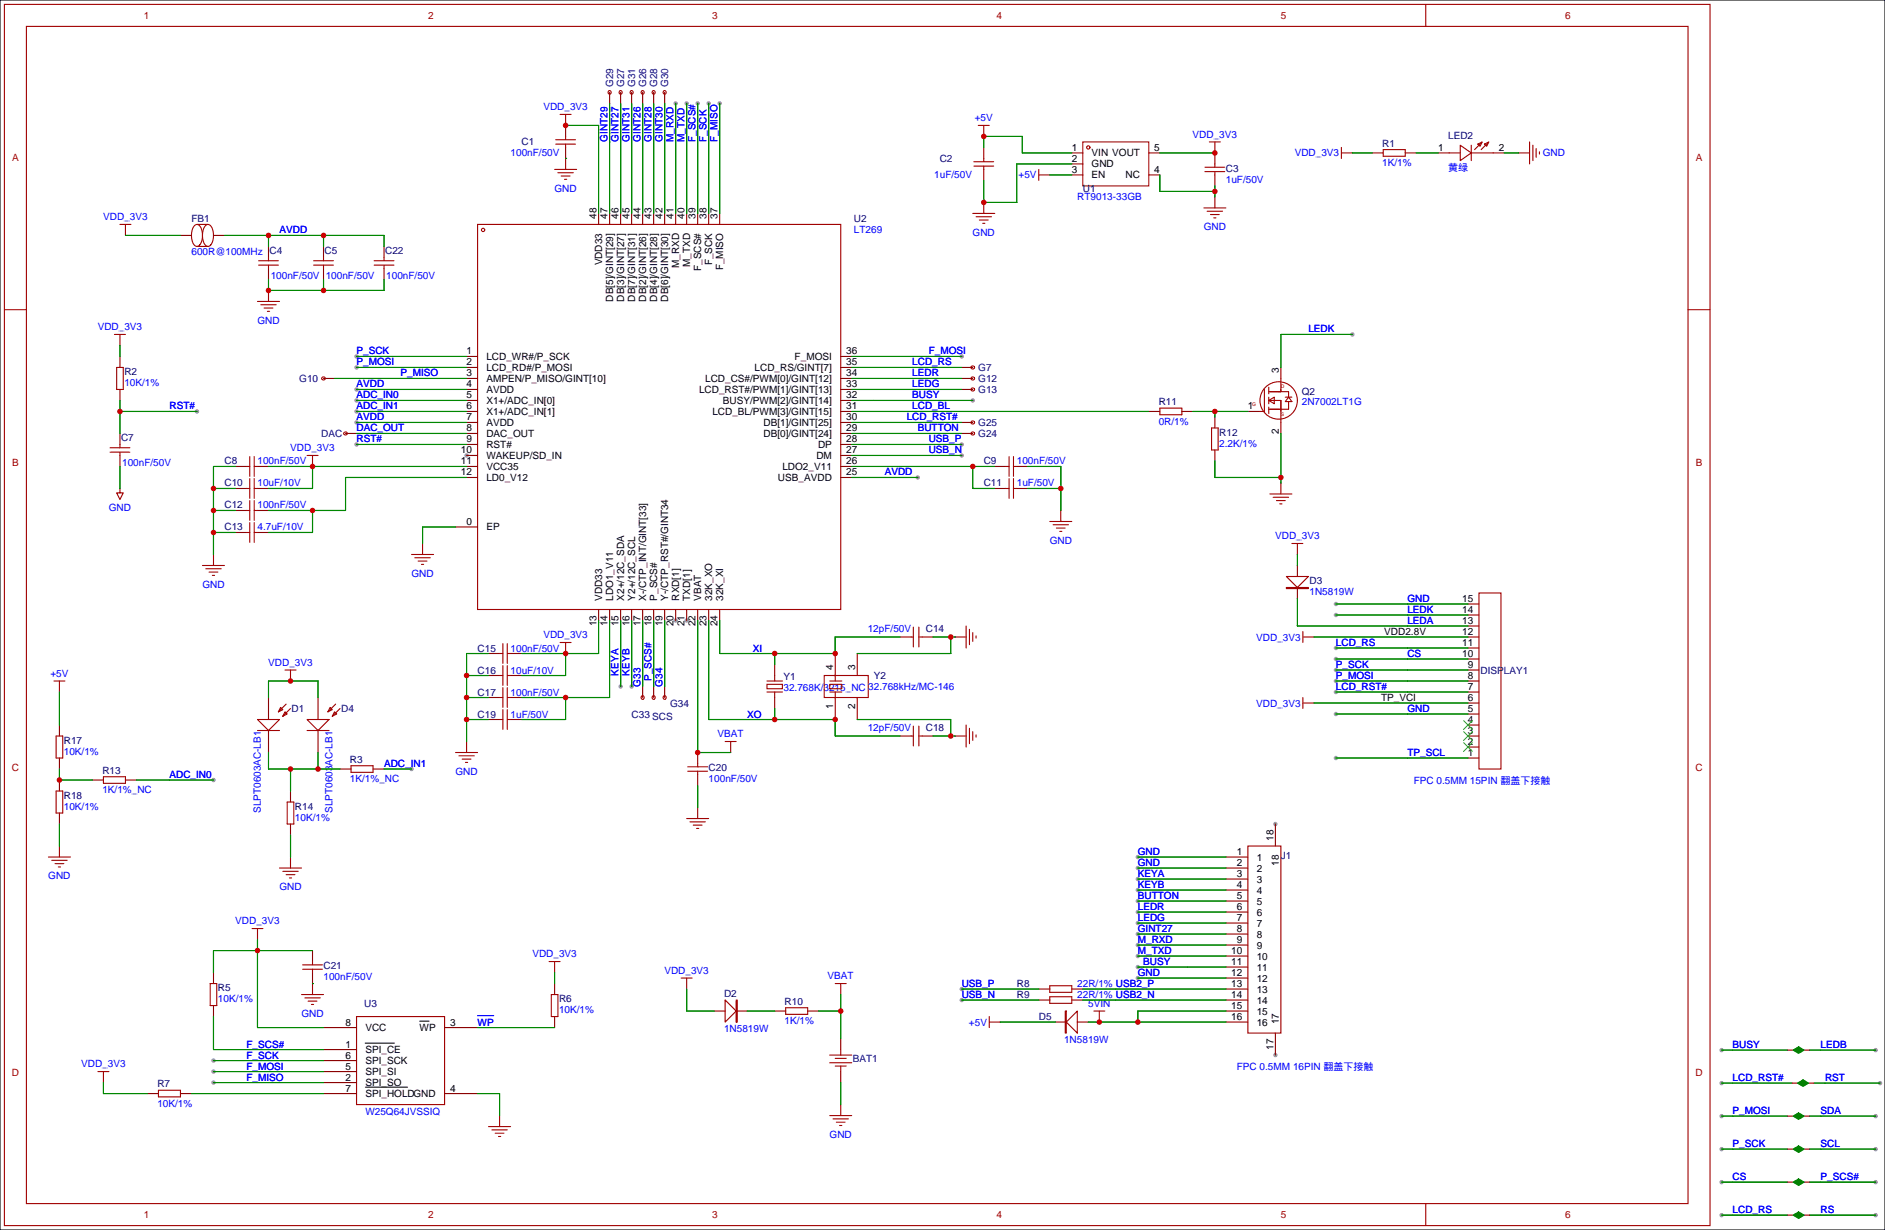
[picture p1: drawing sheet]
<svg xmlns="http://www.w3.org/2000/svg" width="435mm" height="284mm" viewBox="0 0 435 284" stroke-linecap="round" stroke-linejoin="round" font-family="sans-serif">
<path d="M0 0h435.1v284h-435.1z" fill="#fff" stroke="#000" stroke-width=".25"/>
<g fill="#999">
<circle cx="107.7" cy="105.2" r=".51"/>
<circle cx="156" cy="143.3" r=".51"/>
<circle cx="158.5" cy="143.3" r=".51"/>
<circle cx="294.4" cy="243.6" r=".51"/>
<circle cx="294.4" cy="190.2" r=".51"/>
<circle cx="82.3" cy="84.8" r=".51"/>
<circle cx="82.3" cy="82.3" r=".51"/>
<circle cx="222" cy="82.3" r=".51"/>
<circle cx="163.6" cy="23.9" r=".51"/>
<circle cx="166.1" cy="23.9" r=".51"/>
<circle cx="161" cy="23.9" r=".51"/>
<circle cx="222" cy="102.6" r=".51"/>
<circle cx="222" cy="105.2" r=".51"/>
<circle cx="156" cy="23.9" r=".51"/>
<circle cx="158.5" cy="23.9" r=".51"/>
<circle cx="82.3" cy="102.6" r=".51"/>
<circle cx="45.5" cy="95" r=".51"/>
<circle cx="82.3" cy="97.5" r=".51"/>
<circle cx="211.8" cy="110.2" r=".51"/>
<circle cx="49.3" cy="247.4" r=".51"/>
<circle cx="49.3" cy="244.9" r=".51"/>
<circle cx="49.3" cy="249.9" r=".51"/>
<circle cx="82.3" cy="89.9" r=".51"/>
<circle cx="308.4" cy="139.4" r=".51"/>
<circle cx="308.4" cy="142" r=".51"/>
<circle cx="308.4" cy="149.6" r=".51"/>
<circle cx="308.4" cy="152.1" r=".51"/>
<circle cx="308.4" cy="154.7" r=".51"/>
<circle cx="308.4" cy="157.2" r=".51"/>
<circle cx="308.4" cy="159.8" r=".51"/>
<circle cx="308.4" cy="164.8" r=".51"/>
<circle cx="143.3" cy="158.5" r=".51"/>
<circle cx="145.8" cy="158.5" r=".51"/>
<circle cx="308.4" cy="175" r=".51"/>
<circle cx="82.3" cy="92.5" r=".51"/>
<circle cx="82.3" cy="95" r=".51"/>
<circle cx="262.6" cy="205.5" r=".51"/>
<circle cx="262.6" cy="208" r=".51"/>
<circle cx="262.6" cy="215.6" r=".51"/>
<circle cx="262.6" cy="210.6" r=".51"/>
<circle cx="262.6" cy="200.4" r=".51"/>
<circle cx="262.6" cy="202.9" r=".51"/>
<circle cx="222" cy="228.3" r=".51"/>
<circle cx="222" cy="230.9" r=".51"/>
<circle cx="262.6" cy="225.8" r=".51"/>
<circle cx="262.6" cy="223.3" r=".51"/>
<circle cx="262.6" cy="220.7" r=".51"/>
<circle cx="262.6" cy="218.2" r=".51"/>
<circle cx="262.6" cy="197.9" r=".51"/>
<circle cx="49.3" cy="180.1" r=".51"/>
<circle cx="312.2" cy="77.2" r=".51"/>
<circle cx="224.5" cy="92.5" r=".51"/>
<circle cx="262.6" cy="213.1" r=".51"/>
<circle cx="95" cy="177.5" r=".51"/>
<circle cx="397.4" cy="280.5" r=".51"/>
<circle cx="432.9" cy="280.5" r=".51"/>
<circle cx="397.4" cy="272.9" r=".51"/>
<circle cx="432.9" cy="272.9" r=".51"/>
<circle cx="397.4" cy="265.3" r=".51"/>
<circle cx="432.9" cy="265.3" r=".51"/>
<circle cx="397.4" cy="257.7" r=".51"/>
<circle cx="432.9" cy="257.7" r=".51"/>
<circle cx="397.4" cy="250.1" r=".51"/>
<circle cx="434" cy="250.1" r=".51"/>
<circle cx="397.4" cy="242.4" r=".51"/>
<circle cx="432.9" cy="242.4" r=".51"/>
</g>
<g fill="none" stroke="#a10000" stroke-width=".25">
<path d="M1 1h393.7v282h-393.7zM6.1 6.1h383.5v271.8h-383.5zM329.1 1v5.1M128 39.1h5.1M128.3 32.3h4.5M128.3 33.3h4.5M128.8 39.9h3.5M129.3 26.4h2.5M130.6 26.4v2.6M130.6 31.5v.8M130.6 33.3v.7M130.6 36.6v2.5"/>
<path d="M140.6 20.9a.39 .39 0 0 1 .6 .3 .39 .39 0 0 1-.5 .5 .39 .39 0 0 1-.3-.5l.1-.2M143.2 20.9a.39 .39 0 0 1 .5 .3 .39 .39 0 0 1-.4 .5 .39 .39 0 0 1-.4-.5l.2-.2M145.7 20.9a.39 .39 0 0 1 .5 .3 .39 .39 0 0 1-.4 .5 .39 .39 0 0 1-.3-.5l.1-.2M148.2 20.9a.39 .39 0 0 1 .6 .3 .39 .39 0 0 1-.5 .5 .39 .39 0 0 1-.3-.5l.1-.2M150.8 20.9a.39 .39 0 0 1 .5 .3 .39 .39 0 0 1-.4 .5 .39 .39 0 0 1-.3-.5l.1-.2M153.3 20.9a.39 .39 0 0 1 .6 .3 .39 .39 0 0 1-.5 .5 .39 .39 0 0 1-.3-.5l.1-.2M224.8 38.4h4.6M224.8 37.3h4.6M225.8 29h2.5M227.1 29v2.5M227.1 36.6v.7M227.1 38.4v.7"/>
<path d="M239.8 39.1v2.6M249.9 32.8h15.3v10.1h-15.3zM278.1 38.6h4.6M278.1 39.6h4.6M279.1 32.8h2.6M280.4 32.8v2.5M280.4 37.8v.8M280.4 39.6v.8M309.6 35.3h2.6M309.6 34v2.6M319.3 34.5h5.1v1.6h-5.1zM334.5 35.3h2.6"/>
<path d="M337.1 33.5l2.5 1.8-2.5 1.8zM339.6 33.5v3.6M339.6 35.3h5.1M341.1 33.3l1-.5-.5 1zM341.9 33l-1.5 1.5M342.6 33.3l1.1-.5-.5 1zM343.4 33l-1.5 1.5M350.5 35.3h2.6M353.1 32.8v5M353.8 33.5v3.6M354.6 34.3v2M355.3 35.1v.5"/>
<path d="M27.7 51.8h2.5M29 51.8v2.6M44.9 52.1a.91 .91 0 0 1 .9-.2 .91 .91 0 0 1 .6 .8 3.6 3.6 0 0 1-.4 4l-.5 .2-.5-.2-.5-.6-.2-.9a4.2 4.2 0 0 1 .6-3.1zM45.5 51.8h2.5M45.5 56.9h2.5M47.4 52.1a.91 .91 0 0 1 1-.2 .91 .91 0 0 1 .6 .8 3.6 3.6 0 0 1-.5 4l-.5 .2-.5-.2-.4-.6-.3-.9a4.2 4.2 0 0 1 .6-3.1zM62 59.4v.8M74.7 59.4v.8M88.6 59.4v.8M110.2 51.8h83.9v88.9h-83.9zM129.5 40.6h2.1M130.3 41.4h.5"/>
<path d="M224.5 49.3h5.1M225.3 50h3.6M226.1 50.8h2M226.8 51.6h.5M227.1 46.7v2.6M239.8 40.4h2.5M277.9 48h5.1M278.6 48.8h3.6M279.4 49.5h2M280.2 50.3h.5M280.4 45.5v2.5M1 71.5h5.1"/>
<path d="M26.4 77.2h2.6M27.7 77.2v2.6M59.4 69.6h5.1M59.7 60.2h4.6M59.7 61.2h4.6M60.2 70.4h3.6M61 71.1h2M61.7 71.9h.5M62 61.2v.8M62 67.1v2.5M72.4 60.2h4.6M72.4 61.2h4.6"/>
<path d="M74.7 61.2v.8M86.4 60.2h4.5M86.4 61.2h4.5M88.6 61.2v.8M389.6 71.5h5.1M26.9 84.8h1.5v5.1h-1.5zM74.3 87.5a.39 .39 0 0 1 .3-.6 .39 .39 0 0 1 .4 .5 .39 .39 0 0 1-.5 .3l-.2-.1M224.9 97.3a.42 .42 0 0 0-.7 0 .42 .42 0 0 0 .2 .7 .42 .42 0 0 0 .6-.4l-.1-.2M224.9 89.7a.42 .42 0 0 0-.7 0 .42 .42 0 0 0 .2 .6 .42 .42 0 0 0 .6-.4l-.1-.1M224.9 84.6a.42 .42 0 0 0-.7 0 .42 .42 0 0 0 .2 .7 .42 .42 0 0 0 .6-.4l-.1-.2M224.9 99.9a.42 .42 0 0 0-.7-.1 .42 .42 0 0 0 .2 .7 .42 .42 0 0 0 .6-.4l-.1-.1M224.9 87.2a.42 .42 0 0 0-.7-.1 .42 .42 0 0 0 .2 .7 .42 .42 0 0 0 .6-.4l-.1-.1"/>
<path d="M267.7 94.2h5.1v1.6h-5.1zM279.7 98.8h1.5v5.1h-1.5zM291.8 89.9v5.1h-1.2M292.9 92.5l1.2-.8v1.5zM292.9 92.5h2.8v5M292.9 90.4h4.5v1.3M292.9 89.4v1.5M292.9 91.7v1.5M292.9 94v1.5M295.7 87.4v3M296.7 91.7h1.5M297.4 91.7l.8 1h-1.5z"/>
<path d="M297.4 92.7v1.8h-4.5M25.4 103.4h4.6M25.4 104.4h4.6M27.7 112.8v1h.7l-.7 1.5-.8-1.5h.8M27.7 102.6v.8M27.7 104.4v.8M56.9 112.8h.8M56.9 107.7h.8M56.9 117.9h.8M57.7 105.4v4.6M57.7 110.5v4.6M57.7 115.6v4.5"/>
<path d="M58.7 112.8h.7M58.7 105.4v4.6M58.7 110.5v4.6M58.7 115.6v4.5M58.7 107.7h.7M58.7 117.9h.7M70.9 105.2h2.5M72.1 105.2v2.5M79.3 100.2a.39 .39 0 0 1 .4-.6 .39 .39 0 0 1 .4 .5 .39 .39 0 0 1-.5 .3l-.2-.1M232.2 112.8h.7M232.2 107.7h.7M232.9 105.4v4.6"/>
<path d="M232.9 110.5v4.6M233.9 112.8h.8M233.9 107.7h.8M233.9 105.4v4.6M233.9 110.5v4.6M244.9 117.9v2.5M293.1 114h5.1M293.9 114.8h3.5M294.6 115.6h2.1M295.4 116.3h.5M295.7 111.5v2.5M46.7 130.6h5.1"/>
<path d="M47.5 131.3h3.6M48.3 132.1h2M49 132.8h.5M49.3 128v2.6M56.9 122.9h.8M57.7 120.7v4.5M58.7 120.7v4.5M58.7 122.9h.7M95 128h5.1M95.8 128.8h3.5M96.5 129.5h2.1M97.3 130.3h.5"/>
<path d="M97.5 125.5v2.5M242.3 120.4h5.1M243.1 121.2h3.5M243.8 121.9h2.1M244.6 122.7h.5M296.9 135.6h5.1v.3h-5.1zM296.9 133.1h5.1l-2.5 2.5zM298.2 125.5h2.5M299.5 125.5v2.5M341.4 136.9h5.1v40.6h-5.1zM12.4 157.2h2.6M13.7 157.2v2.6"/>
<path d="M65.8 154.7h2.5M67.1 154.7v2.5M115.3 156h.8M115.3 150.9h.8M116.1 148.6v4.6M116.1 153.7v4.5M116.1 158.8v4.5M117.1 156h.8M117.1 148.6v4.6M117.1 153.7v4.5M117.1 158.8v4.5M117.1 150.9h.8"/>
<path d="M129.3 148.3h2.5M130.6 148.3v2.6M177 158h3.6v1h-3.6zM177 157.2h3.6M177 159.8h3.6M178.8 156v1.2M178.8 159.8v1.2M190.2 156h10.2v5h-10.2zM191.5 158h2.8v1h-2.8zM191.5 157.2h2.8M191.5 159.8h2.8M192.8 156v1.2"/>
<path d="M192.8 159.8v1.2M210.3 147.1h.5M210.8 144.8v4.6M212.1 144.8v4.6M212.1 147.1h.8M220.5 147.1h2.5M223 144.5v5.1M223.8 145.3v3.5M224.5 146.1v2M225.3 146.8v.5M300.7 147.1h2.6M300.7 145.8v2.5"/>
<path d="M13 169.9h1.5v5.1h-1.5zM23.9 179.3h5.1v1.5h-5.1zM59.4 166.1h5.1l-2.5 2.6zM59.4 168.7h5.1M64.8 163.3l.5 .5-1 .5zM65.8 164.3l.5 .5-1 .6zM66 162.6l-1.7 1.7M67.1 163.6l-1.8 1.8M70.9 166.1h5l-2.5 2.6zM70.9 168.7h5M76.2 163.3l.5 .5-1 .5zM77.2 164.3l.5 .5-1 .6z"/>
<path d="M77.5 162.6l-1.8 1.7M78.5 163.6l-1.8 1.8M81 176.8h5.1v1.5h-5.1zM105.2 173.7h5M105.9 174.5h3.6M106.7 175.3h2M107.4 176h.5M107.7 171.2v2.5M115.3 166.1h.8M115.3 161h.8M116.1 163.8v4.6M117.1 163.8v4.6"/>
<path d="M117.1 166.1h.8M117.1 161h.8M148.5 161.4a.42 .42 0 0 0 .1-.7 .42 .42 0 0 0-.7 .2 .42 .42 0 0 0 .4 .6l.1-.1M151.1 161.4a.42 .42 0 0 0 0-.7 .42 .42 0 0 0-.7 .2 .42 .42 0 0 0 .4 .6l.2-.1M153.6 161.4a.42 .42 0 0 0 0-.7 .42 .42 0 0 0-.6 .2 .42 .42 0 0 0 .4 .6l.1-.1M158.7 177h4.6M158.7 178.1h4.6M161 176.3v.7M161 178.1v.7M167.4 171.2h2.5M168.7 171.2v2.5M210.3 169.9h.5"/>
<path d="M210.8 167.6v4.6M212.1 169.9h.8M212.1 167.6v4.6M220.5 169.9h2.5M223 167.4v5.1M223.8 168.1v3.6M224.5 168.9v2M225.3 169.7v.5M300.7 161v2.6M300.7 162.3h2.6M11.2 197.9h5.1M11.9 198.6h3.6"/>
<path d="M12.7 199.4h2M13 182.6h1.5v5.1h-1.5zM13.7 195.3v2.6M66.3 185.2h1.5v5h-1.5zM67.1 197.9v2.5M158.5 189h5.1M159.3 189.7h3.5M160 190.5h2.1M160.8 191.3h.5M161 186.4v2.6M288 195.3h7.7v43.2h-7.7zM13.5 200.2h.5"/>
<path d="M58.2 214.4h2.5M59.4 214.4v2.5M64.5 200.4h5.1M65.3 201.2h3.5M66 201.9h2.1M66.8 202.7h.5M48.5 227.1h1.5v5.1h-1.5zM69.6 229.6h5.1M69.8 222.8h4.6M69.8 223.8h4.6M70.4 230.4h3.5M71.1 231.1h2.1"/>
<path d="M71.9 231.9h.5M72.1 222v.8M72.1 223.8v.7M72.1 227.1v2.5M82.3 234.7h20.3v20.3h-20.3zM126.7 222h2.6M127.3 229.6h1.5v5.1h-1.5zM128 222v2.5M157.2 225.8h2.6M158.5 225.8v2.5M167.4 230.9l2.5 2.5-2.5 2.6zM169.9 230.9h.3v5.1h-.3z"/>
<path d="M181.4 232.7h5v1.5h-5zM192.8 227.1h2.5M194.1 227.1v2.5M228.3 236h2.6M228.3 234.7v2.5M242.3 227.6h5.1v1.5h-5.1zM242.3 230.1h5.1v1.5h-5.1zM245.9 233.4h.2v5.1h-.2zM246.1 236l2.6-2.6v5.1zM252.5 233.4h2.5M253.7 233.4v2.6M22.6 247.4h2.5"/>
<path d="M23.9 247.4v2.5M36.6 251.7h5.1v1.5h-5.1zM115.3 257.6v2.5M191.5 245.4h5.1M191.5 243.6h5.1M191.5 257.6h5.1M192.3 258.3h3.5M192.8 246.1h2.5M192.8 244.3h2.5M193 259.1h2.1M193.8 259.8h.5M194.1 242.3v1.3"/>
<path d="M194.1 246.1v1.3M194.1 255v2.6M112.8 260.1h5.1M113.5 260.9h3.6M114.3 261.6h2M115.1 262.4h.5M329.1 277.9v5.1"/>
<circle cx="251.2" cy="34" r=".38"/>
<circle cx="111.5" cy="53.1" r=".38"/>
<circle cx="295.1" cy="92.5" r="4.3"/>
</g>
<g fill="none" stroke="#870000" stroke-width=".25">
<path d="M130.6 36.6h.1M130.6 29v2.5M130.6 34v2.6M130.6 29h.1M140.7 21.3v2.6M143.3 21.3v2.6M145.8 21.3v2.6M148.3 21.3v2.6M150.9 21.3v2.6M153.4 21.3v2.6M227.1 34v2.6M227.1 39.1v2.6"/>
<path d="M227.1 31.5h.1M247.4 35.3h2.5M247.4 37.8h2.5M265.2 35.3h2.5M280.4 35.3h.1M280.4 35.3v2.5M312.2 35.3h.1M316.7 35.3h2.6M324.4 35.3h2.5M332 35.3h2.5M344.7 35.3h2.5M350.5 35.3h.1"/>
<path d="M29 54.4h.1M41.7 54.4h2.5M49.3 54.4h2.5M62 56.9v2.5M74.7 56.9v2.5M88.6 56.9v2.5M138.2 49.3v2.5M140.7 49.3v2.5M143.3 49.3v2.5M145.8 49.3v2.5M148.3 49.3v2.5M150.9 49.3v2.5"/>
<path d="M153.4 49.3v2.5M156 49.3v2.5M158.5 49.3v2.5M161 49.3v2.5M163.6 49.3v2.5M166.1 49.3v2.5M227.1 46.7h.1M242.3 40.4h.1M247.4 40.4h2.5M265.2 40.4h2.5M280.4 45.5h.1M280.4 40.4v2.5"/>
<path d="M27.7 79.8h.1M62 67.1h.1M62 62v2.5M74.7 62v2.5M88.6 62v2.5M27.7 82.3v2.5M27.7 89.9v2.6M74.7 87.4h2.5M107.7 82.3h2.5M107.7 84.8h2.5M107.7 87.4h2.5M107.7 89.9h2.5"/>
<path d="M107.7 92.5h2.5M107.7 95h2.5M107.7 97.5h2.5M194.1 82.3h2.5M194.1 84.8h2.5M194.1 87.4h2.5M194.1 89.9h2.5M194.1 92.5h2.5M194.1 95h2.5M194.1 97.5h2.5M222 84.8h2.5M222 87.4h2.5"/>
<path d="M222 89.9h2.5M222 97.5h2.5M265.2 95h2.5M272.8 95h2.5M280.4 96.3v2.5M288 95h2.6M295.7 84.8v2.6M295.7 97.5v2.6M27.7 112.8h.1M27.7 100.1v2.5M27.7 105.2v2.5M54.4 107.7h2.5"/>
<path d="M54.4 112.8h2.5M54.4 117.9h2.5M59.4 107.7h2.6M59.4 112.8h2.6M59.4 117.9h2.6M72.1 107.7h.1M79.8 100.1h2.5M107.7 100.1h2.5M107.7 102.6h2.5M107.7 105.2h2.5M107.7 107.7h2.5M107.7 110.2h2.5"/>
<path d="M194.1 100.1h2.5M194.1 102.6h2.5M194.1 105.2h2.5M194.1 107.7h2.5M194.1 110.2h2.5M222 100.1h2.5M229.6 107.7h2.6M229.6 112.8h2.6M234.7 107.7h2.5M234.7 112.8h2.5M244.9 117.9h.1M280.4 103.9v2.5"/>
<path d="M295.7 111.5h.1M49.3 128h.1M54.4 122.9h2.5M59.4 122.9h2.6M97.5 125.5h.1M105.2 121.7h5M299.5 128h.1M299.5 130.6v2.5M299.5 135.6v2.6M338.8 139.4h2.6M13.7 159.8h.1M67.1 157.2h.1"/>
<path d="M112.8 156h2.5M112.8 150.9h2.5M117.9 156h2.5M117.9 150.9h2.5M130.6 150.9h.1M138.2 140.7v2.6M140.7 140.7v2.6M143.3 140.7v2.6M145.8 140.7v2.6M148.3 140.7v2.6M148.3 158.5v2.5M150.9 140.7v2.6"/>
<path d="M150.9 158.5v2.5M153.4 140.7v2.6M153.4 158.5v2.5M156 140.7v2.6M158.5 140.7v2.6M161 140.7v2.6M163.6 140.7v2.6M166.1 140.7v2.6M178.8 153.4v2.6M192.8 150.9v5.1M197.9 150.9v5.1M207.8 147.1h2.5"/>
<path d="M212.9 147.1h2.5M220.5 147.1h.1M303.3 147.1h.1M338.8 147.1h2.6M338.8 159.8h2.6M338.8 157.2h2.6M338.8 154.7h2.6M338.8 152.1h2.6M338.8 149.6h2.6M338.8 144.5h2.6M338.8 142h2.6M13.7 167.4v2.5"/>
<path d="M13.7 175v2.5M62 161v5.1M62 168.7v5M73.4 161v5.1M73.4 168.7v5M78.5 177.5h2.5M86.1 177.5h2.5M107.7 171.2h.1M112.8 166.1h2.5M112.8 161h2.5M117.9 166.1h2.5M117.9 161h2.5"/>
<path d="M161 173.7v2.6M161 178.8v2.6M168.7 173.7h.1M178.8 161v2.6M192.8 161v5.1M197.9 161v5.1M207.8 169.9h2.5M212.9 169.9h2.5M220.5 169.9h.1M303.3 162.3h.1M338.8 169.9h2.6M338.8 175h2.6"/>
<path d="M338.8 172.5h2.6M338.8 167.4h2.6M338.8 164.8h2.6M338.8 162.3h2.6M13.7 195.3h.1M13.7 180.1v2.5M13.7 187.7v2.5M21.3 180.1h2.6M29 180.1h2.5M67.1 197.9h.1M67.1 182.6v2.6M67.1 190.2v2.6"/>
<path d="M161 186.4h.1M283 197.9h5M294.4 190.2v5.1M59.4 216.9h.1M72.1 219.5v2.5M283 200.4h5M283 202.9h5M283 205.5h5M283 208h5M283 210.6h5M283 213.1h5M283 215.6h5"/>
<path d="M283 218.2h5M49.3 224.5v2.6M49.3 232.2v2.5M72.1 227.1h.1M72.1 224.5v2.6M74.7 237.2h7.6M102.6 237.2h7.6M128 224.5h.1M128 227.1v2.5M128 234.7v2.5M158.5 228.3h.1M164.8 233.4h2.6"/>
<path d="M169.9 233.4h2.6M178.8 233.4h2.6M186.4 233.4h2.6M194.1 239.8v2.5M194.1 229.6h.1M230.9 236h.1M239.8 228.3h2.5M239.8 230.9h2.5M243.6 236h2.5M247.4 228.3h2.5M247.4 230.9h2.5M248.7 236h2.5"/>
<path d="M253.7 236h.1M283 233.4h5M283 228.3h5M283 230.9h5M283 236h5M283 220.7h5M283 223.3h5M283 225.8h5M294.4 238.5v5.1M23.9 249.9h.1M34 252.5h2.6M41.7 252.5h2.5"/>
<path d="M74.7 242.3h7.6M74.7 244.9h7.6M74.7 247.4h7.6M74.7 249.9h7.6M74.7 252.5h7.6M102.6 252.5h7.6M115.3 257.6h.1M194.1 255h.1M194.1 247.4v2.5M412.6 257.7h1.3M412.6 242.4h1.3M413.6 250.1h1.3"/>
<path d="M416.4 257.7h1.3M416.4 242.4h1.3M417.4 250.1h1.3M412.6 272.9h1.3M412.6 265.3h1.3M416.4 272.9h1.3M416.4 265.3h1.3M412.6 280.5h1.3M416.4 280.5h1.3"/>
</g>
<path d="M96.9 235.8h2.1M84.3 240.8h6.7M84.3 251h9.8" fill="none" stroke="#000" stroke-width=".23"/>
<path d="M337.8 171.5l2.1 2M337.8 168.9l2.1 2M337.8 166.4l2.1 2M339.9 171.5l-2.1 2M339.9 168.9l-2.1 2M339.9 166.4l-2.1 2" fill="none" stroke="#3c3" stroke-width=".25"/>
<g fill="none" stroke="#008700" stroke-width=".25">
<path d="M130.6 36.6h.1M130.6 29h7.6v20.3M140.7 23.9v25.4M143.3 23.9v25.4M145.8 23.9v25.4M148.3 23.9v25.4M150.9 23.9v25.4M153.4 23.9v25.4M156 23.9v25.4M158.5 23.9v25.4M161 23.9v25.4M163.6 23.9v25.4"/>
<path d="M166.1 23.9v25.4M227.1 34v-2.5h8.9v3.8h11.4M247.4 37.8h-12.7v8.9h-7.6v-5M267.7 35.3h12.7M312.2 35.3h4.5M326.9 35.3h5.1M347.2 35.3h3.3M29 54.4h12.7M51.8 54.4h36.8v2.5M62 54.4v2.5M74.7 54.4v2.5M242.3 40.4h5.1"/>
<path d="M267.7 40.4v3.8h12.7M280.4 42.9v2.6M27.7 79.8v2.5M62 64.5v2.6h26.6v-2.6M74.7 64.5v2.6M312.2 77.2h-16.5v7.6M27.7 95h17.8M27.7 92.5v7.6M77.2 87.4h30.5M82.3 84.8h25.4M82.3 82.3h25.4M82.3 95h25.4"/>
<path d="M82.3 97.5h25.4M82.3 89.9h25.4M82.3 92.5h25.4M196.6 87.4h25.4M196.6 84.8h25.4M196.6 82.3h25.4M196.6 95h68.6M196.6 97.5h25.4M196.6 89.9h25.4M196.6 92.5h27.9M275.3 95h12.7M280.4 95v1.3"/>
<path d="M27.7 107.7v5.1M49.3 112.8h5.1M49.3 117.9h5.1M54.4 107.7h-5.1v20.3M62 107.7h45.7M72.1 107.7v5.1h-10.1M72.1 117.9v5h-10.1M82.3 102.6h25.4M82.3 100.1h25.4M107.7 110.2h-27.9v7.7h-17.8M196.6 102.6h25.4M196.6 105.2h25.4"/>
<path d="M196.6 107.7h33M196.6 110.2h15.2M196.6 100.1h25.4M224.5 107.7v5.1h5.1M237.2 107.7h7.7v10.2M237.2 112.8h7.7M280.4 106.4v3.8h15.3M295.7 100.1v11.4M49.3 122.9h5.1M105.2 121.7h-7.7v3.8M299.5 138.2v6.3h39.3M299.5 128v2.6"/>
<path d="M308.4 139.4h30.4M13.7 159.8v7.6M107.7 156h5.1M112.8 150.9h-5.1v20.3M130.6 150.9v5.1h-10.2M138.2 143.3v7.6h-17.8M140.7 143.3v17.7h-20.3M143.3 143.3v15.2M145.8 143.3v15.2M148.3 143.3v15.2M150.9 143.3v15.2M153.4 143.3v15.2"/>
<path d="M161 143.3v30.4h7.7M163.6 143.3v22.8h29.2v3.8h15M166.1 143.3v7.6h26.7v-3.8h15M178.8 150.9v2.5M215.4 147.1h5.1M219.5 147.1v3.8h-21.6M303.3 147.1h35.5M308.4 142h30.4M308.4 149.6h30.4M308.4 152.1h30.4M308.4 154.7h30.4M308.4 157.2h30.4"/>
<path d="M308.4 159.8h30.4M13.7 177.5v2.6h7.6M62 161v-3.8h11.4v3.8M62 173.7v3.8h16.5M67.1 177.5v5.1M73.4 173.7v3.8M88.6 177.5h6.4M107.7 161h5.1M107.7 166.1h5.1M130.6 161v5.1h-10.2M178.8 163.6v2.5M197.9 166.1h21.6v3.8"/>
<path d="M215.4 169.9h5.1M303.3 162.3h35.5M308.4 164.8h30.4M308.4 175h30.4M13.7 190.2v5.1M31.5 180.1h17.8M67.1 192.8v5.1M161 181.4v5M262.6 197.9h20.4M59.4 216.9v20.3h15.3M72.1 219.5h-22.8v5M262.6 205.5h20.4"/>
<path d="M262.6 208h20.4M262.6 215.6h20.4M262.6 210.6h20.4M262.6 200.4h20.4M262.6 202.9h20.4M262.6 218.2h20.4M262.6 213.1h20.4M49.3 234.7v7.6h25.4M72.1 227.1h.1M110.2 237.2h17.8M128 224.5v2.6M158.5 228.3v5.1h6.3"/>
<path d="M172.5 233.4h6.3M189 233.4h5.1M194.1 229.6v10.2M222 228.3h17.8M222 230.9h17.8M230.9 236h12.7M249.9 228.3h33.1M249.9 230.9h33.1M251.2 236h31.8M262.6 225.8h20.4M262.6 223.3h20.4M262.6 220.7h20.4"/>
<path d="M283 233.4h-20.4v2.6M23.9 249.9v2.6h10.1M44.2 252.5h30.5M49.3 247.4h25.4M49.3 244.9h25.4M49.3 249.9h25.4M110.2 252.5h5.1v5.1M194.1 249.9v5.1M397.4 257.7h15.2M397.4 250.1h16.2M397.4 242.4h15.2M417.7 257.7h15.2"/>
<path d="M417.7 242.4h15.2M418.7 250.1h15.3M397.4 272.9h15.2M397.4 265.3h15.2M417.7 272.9h15.2M417.7 265.3h15.2M397.4 280.5h15.2M417.7 280.5h15.2"/>
</g>
<path d="M110.2 234.5h3.8" fill="none" stroke="#00f" stroke-width=".23"/>
<g fill="#008000" stroke="#008000" stroke-width=".25">
<path d="M413.9 280.5l1.3-.7 1.2 .7-1.2 .8z"/>
<path d="M413.9 272.9l1.3-.7 1.2 .7-1.2 .8z"/>
<path d="M413.9 265.3l1.3-.8 1.2 .8-1.2 .8z"/>
<path d="M413.9 257.7l1.3-.8 1.2 .8-1.2 .7z"/>
<path d="M414.9 250.1l1.3-.8 1.2 .8-1.2 .7z"/>
<path d="M413.9 242.4l1.3-.7 1.2 .7-1.2 .8z"/>
</g>
<g fill="#c00">
<circle cx="27.7" cy="95" r=".63"/>
<circle cx="72.1" cy="107.7" r=".63"/>
<circle cx="72.1" cy="117.9" r=".63"/>
<circle cx="49.3" cy="117.9" r=".63"/>
<circle cx="49.3" cy="112.8" r=".63"/>
<circle cx="49.3" cy="122.9" r=".63"/>
<circle cx="62" cy="54.4" r=".63"/>
<circle cx="74.7" cy="54.4" r=".63"/>
<circle cx="62" cy="67.1" r=".63"/>
<circle cx="74.7" cy="67.1" r=".63"/>
<circle cx="107.7" cy="161" r=".63"/>
<circle cx="107.7" cy="156" r=".63"/>
<circle cx="107.7" cy="166.1" r=".63"/>
<circle cx="130.6" cy="150.9" r=".63"/>
<circle cx="130.6" cy="161" r=".63"/>
<circle cx="244.9" cy="112.8" r=".63"/>
<circle cx="224.5" cy="107.7" r=".63"/>
<circle cx="130.6" cy="29" r=".63"/>
<circle cx="59.4" cy="219.5" r=".63"/>
<circle cx="219.5" cy="147.1" r=".63"/>
<circle cx="178.8" cy="166.1" r=".63"/>
<circle cx="192.8" cy="166.1" r=".63"/>
<circle cx="178.8" cy="150.9" r=".63"/>
<circle cx="192.8" cy="150.9" r=".63"/>
<circle cx="227.1" cy="31.5" r=".63"/>
<circle cx="227.1" cy="46.7" r=".63"/>
<circle cx="280.4" cy="44.2" r=".63"/>
<circle cx="280.4" cy="35.3" r=".63"/>
<circle cx="161" cy="173.7" r=".63"/>
<circle cx="194.1" cy="233.4" r=".63"/>
<circle cx="262.6" cy="236" r=".63"/>
<circle cx="253.7" cy="236" r=".63"/>
<circle cx="67.1" cy="177.5" r=".63"/>
<circle cx="73.4" cy="177.5" r=".63"/>
<circle cx="67.1" cy="157.2" r=".63"/>
<circle cx="13.7" cy="180.1" r=".63"/>
<circle cx="280.4" cy="95" r=".63"/>
<circle cx="295.7" cy="110.2" r=".63"/>
<circle cx="219.5" cy="169.9" r=".63"/>
</g>
<g font-size="2.3" fill="#a00000">
<text x="33.2" y="4.4">1</text>
<text x="98.8" y="4.4">2</text>
<text x="164.4" y="4.4">3</text>
<text x="230" y="4.4">4</text>
<text x="295.6" y="4.4">5</text>
<text x="361.3" y="4.4">6</text>
<text x="2.8" y="37.1">A</text>
<text x="391.4" y="37.1">A</text>
<text x="2.8" y="107.6">B</text>
<text x="391.4" y="107.6">B</text>
<text x="2.7" y="178">C</text>
<text x="391.3" y="178">C</text>
<text x="2.7" y="248.5">D</text>
<text x="391.3" y="248.5">D</text>
<text x="33.2" y="281.2">1</text>
<text x="98.8" y="281.2">2</text>
<text x="164.4" y="281.2">3</text>
<text x="230" y="281.2">4</text>
<text x="295.6" y="281.2">5</text>
<text x="361.3" y="281.2">6</text>
</g>
<g font-size="2.3" fill="#000080">
<text x="141.5" y="20.1" transform="rotate(-90 141.5 20.1)">G29</text>
<text x="144.1" y="20.1" transform="rotate(-90 144.1 20.1)">G27</text>
<text x="146.6" y="20.1" transform="rotate(-90 146.6 20.1)">G31</text>
<text x="149.1" y="20.1" transform="rotate(-90 149.1 20.1)">G26</text>
<text x="151.7" y="20.1" transform="rotate(-90 151.7 20.1)">G28</text>
<text x="154.2" y="20.1" transform="rotate(-90 154.2 20.1)">G30</text>
<text x="120.4" y="33.6">C1</text>
<text x="319" y="33.8">R1</text>
<text x="334.3" y="32">LED2</text>
<text x="216.9" y="37.4">C2</text>
<text x="283" y="39.7">C3</text>
<text x="249.9" y="44.2">U1</text>
<text x="44.2" y="51.4">FB1</text>
<text x="197.1" y="51.4">U2</text>
<text x="62.2" y="58.7">C4</text>
<text x="74.9" y="58.7">C5</text>
<text x="88.9" y="58.7">C22</text>
<text x="28.7" y="86.7">R2</text>
<text x="69.1" y="88.2">G10</text>
<text x="225.8" y="85.6">G7</text>
<text x="225.8" y="88.2">G12</text>
<text x="225.8" y="90.7">G13</text>
<text x="267.5" y="93.5">R11</text>
<text x="300.5" y="91.2">Q2</text>
<text x="27.9" y="101.9">C7</text>
<text x="74.2" y="100.9">DAC</text>
<text x="225.8" y="98.3">G25</text>
<text x="225.8" y="100.9">G24</text>
<text x="281.4" y="100.6">R12</text>
<text x="51.8" y="107.2">C8</text>
<text x="227.1" y="107.2">C9</text>
<text x="51.8" y="112.3">C10</text>
<text x="227.1" y="112.3">C11</text>
<text x="51.8" y="117.4">C12</text>
<text x="51.8" y="122.5">C13</text>
<text x="302.3" y="134.9">D3</text>
<text x="213.7" y="145.8">C14</text>
<text x="110.2" y="155.5">C16</text>
<text x="110.2" y="150.4">C15</text>
<text x="341.8" y="155.5">DISPLAY1</text>
<text x="110.2" y="160.6">C17</text>
<text x="180.8" y="157">Y1</text>
<text x="201.7" y="156.8">Y2</text>
<text x="67.3" y="164.4">D1</text>
<text x="78.7" y="164.4">D4</text>
<text x="110.2" y="165.7">C19</text>
<text x="145.8" y="165.7">C33 SCS</text>
<text x="154.7" y="163.1">G34</text>
<text x="14.7" y="171.7">R17</text>
<text x="213.7" y="168.7">C18</text>
<text x="23.6" y="178.6">R13</text>
<text x="80.8" y="176.1">R3</text>
<text x="163.6" y="178.1">C20</text>
<text x="14.7" y="184.4">R18</text>
<text x="68.1" y="187">R14</text>
<text x="295.7" y="198.4">J1</text>
<text x="74.7" y="223.8">C21</text>
<text x="234.7" y="227.9">R8</text>
<text x="50.3" y="228.9">R5</text>
<text x="84.1" y="232.5">U3</text>
<text x="129" y="231.4">R6</text>
<text x="167.1" y="230.2">D2</text>
<text x="181.1" y="231.9">R10</text>
<text x="234.7" y="230.4">R9</text>
<text x="239.8" y="235.5">D5</text>
<text x="196.8" y="245.2">BAT1</text>
<text x="36.3" y="251">R7</text>
</g>
<g font-size="2.3" fill="#00f">
<text x="125.4" y="25.4">VDD_3V3</text>
<text x="225" y="28">+5V</text>
<text x="140.3" y="32.8" transform="rotate(-90 140.3 32.8)">GINT29</text>
<text x="142.8" y="32.8" transform="rotate(-90 142.8 32.8)">GINT27</text>
<text x="145.3" y="32.8" transform="rotate(-90 145.3 32.8)">GINT31</text>
<text x="147.9" y="32.8" transform="rotate(-90 147.9 32.8)">GINT26</text>
<text x="150.4" y="32.8" transform="rotate(-90 150.4 32.8)">GINT28</text>
<text x="153" y="32.8" transform="rotate(-90 153 32.8)">GINT30</text>
<text x="155.5" y="32.8" transform="rotate(-90 155.5 32.8)">M_RXD</text>
<text x="158" y="32.8" transform="rotate(-90 158 32.8)">M_TXD</text>
<text x="160.6" y="32.8" transform="rotate(-90 160.6 32.8)">F_SCS#</text>
<text x="163.1" y="32.8" transform="rotate(-90 163.1 32.8)">F_SCK</text>
<text x="165.7" y="32.8" transform="rotate(-90 165.7 32.8)">F_MISO</text>
<text x="275.3" y="31.8">VDD_3V3</text>
<text x="117.9" y="36.1">100nF/50V</text>
<text x="215.6" y="41.2">1uF/50V</text>
<text x="235.1" y="41.2">+5V</text>
<text x="298.9" y="36.1">VDD_3V3</text>
<text x="319" y="38.4">1K/1%</text>
<text x="334.3" y="39.4">黄绿</text>
<text x="356.1" y="36.1">GND</text>
<text x="128" y="44.2">GND</text>
<text x="248.7" y="46.3">RT9013-33GB</text>
<text x="283" y="42.2">1uF/50V</text>
<text x="23.8" y="50.8">VDD_3V3</text>
<text x="64.5" y="53.9">AVDD</text>
<text x="197.1" y="53.9">LT269</text>
<text x="277.9" y="53.1">GND</text>
<text x="44.2" y="59">600R@100MHz</text>
<text x="224.5" y="54.4">GND</text>
<text x="62.5" y="64.3">100nF/50V</text>
<text x="75.2" y="64.3">100nF/50V</text>
<text x="89.2" y="64.3">100nF/50V</text>
<text x="22.6" y="76.2">VDD_3V3</text>
<text x="59.4" y="74.7">GND</text>
<text x="302" y="76.8">LEDK</text>
<text x="82.3" y="81.8">P_SCK</text>
<text x="214.4" y="81.8">F_MOSI</text>
<text x="28.7" y="89.2">10K/1%</text>
<text x="82.3" y="84.4">P_MOSI</text>
<text x="82.3" y="89.5">AVDD</text>
<text x="92.5" y="86.9">P_MISO</text>
<text x="210.6" y="89.5">LEDG</text>
<text x="210.6" y="86.9">LEDR</text>
<text x="210.6" y="84.4">LCD_RS</text>
<text x="39.1" y="94.5">RST#</text>
<text x="82.3" y="92">ADC_IN0</text>
<text x="82.3" y="94.5">ADC_IN1</text>
<text x="210.6" y="92">BUSY</text>
<text x="210.6" y="94.5">LCD_BL</text>
<text x="300.5" y="93.5">2N7002LT1G</text>
<text x="82.3" y="97.1">AVDD</text>
<text x="82.3" y="99.6">DAC_OUT</text>
<text x="209.3" y="97.1">LCD_RST#</text>
<text x="211.8" y="99.6">BUTTON</text>
<text x="267.5" y="98.1">0R/1%</text>
<text x="28.2" y="107.5">100nF/50V</text>
<text x="59.4" y="107.2">100nF/50V</text>
<text x="67" y="104.2">VDD_3V3</text>
<text x="82.3" y="102.2">RST#</text>
<text x="214.4" y="102.2">USB_P</text>
<text x="214.4" y="104.7">USB_N</text>
<text x="234.7" y="107.2">100nF/50V</text>
<text x="281.4" y="103.2">2.2K/1%</text>
<text x="59.4" y="112.3">10uF/10V</text>
<text x="204.2" y="109.8">AVDD</text>
<text x="234.7" y="112.3">1uF/50V</text>
<text x="25.1" y="117.9">GND</text>
<text x="59.4" y="117.4">100nF/50V</text>
<text x="59.4" y="122.5">4.7uF/10V</text>
<text x="242.3" y="125.5">GND</text>
<text x="294.3" y="124.5">VDD_3V3</text>
<text x="46.7" y="135.7">GND</text>
<text x="95" y="133.1">GND</text>
<text x="302.3" y="137.5">1N5819W</text>
<text x="324.9" y="139">GND</text>
<text x="324.9" y="141.5">LEDK</text>
<text x="125.4" y="147.4">VDD_3V3</text>
<text x="200.3" y="145.8">12pF/50V</text>
<text x="290" y="147.9">VDD_3V3</text>
<text x="308.4" y="149.1">LCD_RS</text>
<text x="324.9" y="144.1">LEDA</text>
<text x="61.9" y="153.7">VDD_3V3</text>
<text x="117.9" y="155.5">10uF/10V</text>
<text x="117.9" y="150.4">100nF/50V</text>
<text x="142.8" y="156" transform="rotate(-90 142.8 156)">KEYA</text>
<text x="145.3" y="156" transform="rotate(-90 145.3 156)">KEYB</text>
<text x="173.7" y="150.4">XI</text>
<text x="308.4" y="154.2">P_SCK</text>
<text x="324.9" y="151.7">CS</text>
<text x="11.6" y="156.3">+5V</text>
<text x="117.9" y="160.6">100nF/50V</text>
<text x="147.9" y="158.5" transform="rotate(-90 147.9 158.5)">G33</text>
<text x="150.4" y="157.2" transform="rotate(-90 150.4 157.2)">P_SCS#</text>
<text x="153" y="158.5" transform="rotate(-90 153 158.5)">G34</text>
<text x="180.8" y="159.6">32.768K/3215_NC</text>
<text x="200.4" y="159.3">32.768kHz/MC-146</text>
<text x="308.4" y="156.8">P_MOSI</text>
<text x="308.4" y="159.3">LCD_RST#</text>
<text x="117.9" y="165.7">1uF/50V</text>
<text x="172.5" y="165.7">XO</text>
<text x="290" y="163.1">VDD_3V3</text>
<text x="324.9" y="164.4">GND</text>
<text x="165.6" y="170.2">VBAT</text>
<text x="200.3" y="168.7">12pF/50V</text>
<text x="14.7" y="174.3">10K/1%</text>
<text x="39.1" y="179.6">ADC_IN0</text>
<text x="88.6" y="177.1">ADC_IN1</text>
<text x="105.1" y="178.9">GND</text>
<text x="324.9" y="174.5">TP_SCL</text>
<text x="23.6" y="183.2">1K/1%_NC</text>
<text x="80.8" y="180.6">1K/1%_NC</text>
<text x="163.6" y="180.6">100nF/50V</text>
<text x="326.3" y="180.9">FPC 0.5MM 15PIN 翻盖下接触</text>
<text x="14.7" y="187">10K/1%</text>
<text x="60.2" y="187.7" transform="rotate(-90 60.2 187.7)">SLPT0603AC-LB1</text>
<text x="68.1" y="189.5">10K/1%</text>
<text x="76.8" y="187.7" transform="rotate(-90 76.8 187.7)">SLPT0603AC-LB1</text>
<text x="262.6" y="197.4">GND</text>
<text x="11.2" y="203">GND</text>
<text x="262.6" y="199.9">GND</text>
<text x="262.6" y="202.5">KEYA</text>
<text x="64.5" y="205.5">GND</text>
<text x="262.6" y="205">KEYB</text>
<text x="262.6" y="207.6">BUTTON</text>
<text x="54.3" y="213.4">VDD_3V3</text>
<text x="262.6" y="215.2">GINT27</text>
<text x="262.6" y="210.1">LEDR</text>
<text x="262.6" y="212.6">LEDG</text>
<text x="122.9" y="221">VDD_3V3</text>
<text x="262.6" y="220.3">M_TXD</text>
<text x="262.6" y="217.7">M_RXD</text>
<text x="74.7" y="226.4">100nF/50V</text>
<text x="153.4" y="224.8">VDD_3V3</text>
<text x="191" y="226.1">VBAT</text>
<text x="222" y="227.9">USB_P</text>
<text x="248.7" y="227.9">22R/1% USB2_P</text>
<text x="262.6" y="225.3">GND</text>
<text x="263.9" y="222.8">BUSY</text>
<text x="50.3" y="231.4">10K/1%</text>
<text x="129" y="234">10K/1%</text>
<text x="222" y="230.4">USB_N</text>
<text x="248.7" y="230.4">22R/1% USB2_N</text>
<text x="251.2" y="232.5">5VIN</text>
<text x="69.6" y="234.7">GND</text>
<text x="110.2" y="236.8">WP</text>
<text x="167.1" y="238.3">1N5819W</text>
<text x="181.1" y="236.5">1K/1%</text>
<text x="223.7" y="236.8">+5V</text>
<text x="56.9" y="244.4">F_SCK</text>
<text x="56.9" y="241.9">F_SCS#</text>
<text x="245.6" y="240.8">1N5819W</text>
<text x="399.9" y="242">BUSY</text>
<text x="420.2" y="242">LEDB</text>
<text x="18.7" y="246.4">VDD_3V3</text>
<text x="56.9" y="246.9">F_MOSI</text>
<text x="56.9" y="249.5">F_MISO</text>
<text x="285.5" y="246.9">FPC 0.5MM 16PIN 翻盖下接触</text>
<text x="399.9" y="249.6">LCD_RST#</text>
<text x="421.3" y="249.6">RST</text>
<text x="36.3" y="255.6">10K/1%</text>
<text x="84.3" y="257.3">W25Q64JVSSIQ</text>
<text x="399.9" y="257.2">P_MOSI</text>
<text x="420.2" y="257.2">SDA</text>
<text x="191.5" y="262.7">GND</text>
<text x="399.9" y="264.8">P_SCK</text>
<text x="420.2" y="264.8">SCL</text>
<text x="399.9" y="272.5">CS</text>
<text x="420.2" y="272.5">P_SCS#</text>
<text x="399.9" y="280.1">LCD_RS</text>
<text x="420.2" y="280.1">RS</text>
</g>
<g font-size="2.3">
<text x="247.4" y="34.8">1</text>
<text x="266.4" y="34.8">5</text>
<text x="332" y="34.8">1</text>
<text x="345.9" y="34.8">2</text>
<text x="247.4" y="37.4">2</text>
<text x="247.4" y="39.9">3</text>
<text x="252" y="36.1">VIN VOUT</text>
<text x="252" y="38.7">GND</text>
<text x="252" y="41.2">EN</text>
<text x="259.8" y="41.2">NC</text>
<text x="266.4" y="39.9">4</text>
<text x="137.7" y="50.5" transform="rotate(-90 137.7 50.5)">48</text>
<text x="140.3" y="50.5" transform="rotate(-90 140.3 50.5)">47</text>
<text x="142.8" y="50.5" transform="rotate(-90 142.8 50.5)">46</text>
<text x="145.3" y="50.5" transform="rotate(-90 145.3 50.5)">45</text>
<text x="147.9" y="50.5" transform="rotate(-90 147.9 50.5)">44</text>
<text x="150.4" y="50.5" transform="rotate(-90 150.4 50.5)">43</text>
<text x="153" y="50.5" transform="rotate(-90 153 50.5)">42</text>
<text x="155.5" y="50.5" transform="rotate(-90 155.5 50.5)">41</text>
<text x="158" y="50.5" transform="rotate(-90 158 50.5)">40</text>
<text x="160.6" y="50.5" transform="rotate(-90 160.6 50.5)">39</text>
<text x="163.1" y="50.5" transform="rotate(-90 163.1 50.5)">38</text>
<text x="165.7" y="50.5" transform="rotate(-90 165.7 50.5)">37</text>
<text x="139" y="61.3" transform="rotate(-90 139 61.3)">VDD33</text>
<text x="156.8" y="61.9" transform="rotate(-90 156.8 61.9)">M_RXD</text>
<text x="159.3" y="61.7" transform="rotate(-90 159.3 61.7)">M_TXD</text>
<text x="161.8" y="62.6" transform="rotate(-90 161.8 62.6)">F_SCS#</text>
<text x="164.4" y="61.3" transform="rotate(-90 164.4 61.3)">F_SCK</text>
<text x="166.9" y="62.4" transform="rotate(-90 166.9 62.4)">F_MISO</text>
<text x="141.5" y="69.6" transform="rotate(-90 141.5 69.6)">DB[5]/GINT[29]</text>
<text x="144.1" y="69.6" transform="rotate(-90 144.1 69.6)">DB[3]/GINT[27]</text>
<text x="146.6" y="69.6" transform="rotate(-90 146.6 69.6)">DB[7]/GINT[31]</text>
<text x="149.1" y="69.6" transform="rotate(-90 149.1 69.6)">DB[2]/GINT[26]</text>
<text x="151.7" y="69.6" transform="rotate(-90 151.7 69.6)">DB[4]/GINT[28]</text>
<text x="154.2" y="69.6" transform="rotate(-90 154.2 69.6)">DB[6]/GINT[30]</text>
<text x="107.7" y="81.8">1</text>
<text x="112.3" y="83.1">LCD_WR#/P_SCK</text>
<text x="183.4" y="83.1">F_MOSI</text>
<text x="195.3" y="81.8">36</text>
<text x="107.7" y="84.4">2</text>
<text x="107.7" y="86.9">3</text>
<text x="107.7" y="89.5">4</text>
<text x="112.3" y="85.6">LCD_RD#/P_MOSI</text>
<text x="112.3" y="88.2">AMPEN/P_MISO/GINT[10]</text>
<text x="162.8" y="88.2">LCD_CS#/PWM[0]/GINT[12]</text>
<text x="174.2" y="85.6">LCD_RS/GINT[7]</text>
<text x="195.3" y="89.5">33</text>
<text x="195.3" y="86.9">34</text>
<text x="195.3" y="84.4">35</text>
<text x="295.2" y="86.1" transform="rotate(-90 295.2 86.1)">3</text>
<text x="107.7" y="92">5</text>
<text x="107.7" y="94.5">6</text>
<text x="112.3" y="90.7">AVDD</text>
<text x="112.3" y="93.3">X1+/ADC_IN[0]</text>
<text x="112.3" y="95.8">X1+/ADC_IN[1]</text>
<text x="161.4" y="90.7">LCD_RST#/PWM[1]/GINT[13]</text>
<text x="164.4" y="95.8">LCD_BL/PWM[3]/GINT[15]</text>
<text x="166.9" y="93.3">BUSY/PWM[2]/GINT[14]</text>
<text x="195.3" y="94.5">31</text>
<text x="195.3" y="92">32</text>
<text x="288" y="94.5">1</text>
<text x="107.7" y="97.1">7</text>
<text x="107.7" y="99.6">8</text>
<text x="112.3" y="98.3">AVDD</text>
<text x="112.3" y="100.9">DAC_OUT</text>
<text x="176.2" y="100.9">DB[0]/GINT[24]</text>
<text x="176.2" y="98.3">DB[1]/GINT[25]</text>
<text x="195.3" y="99.6">29</text>
<text x="195.3" y="97.1">30</text>
<text x="295.2" y="100.1" transform="rotate(-90 295.2 100.1)">2</text>
<text x="106.4" y="104.7">10</text>
<text x="106.4" y="107.2">11</text>
<text x="107.7" y="102.2">9</text>
<text x="112.3" y="103.4">RST#</text>
<text x="112.3" y="106">WAKEUP/SD_IN</text>
<text x="188.4" y="106">DM</text>
<text x="188.8" y="103.4">DP</text>
<text x="195.3" y="107.2">26</text>
<text x="195.3" y="104.7">27</text>
<text x="195.3" y="102.2">28</text>
<text x="106.4" y="109.8">12</text>
<text x="112.3" y="108.5">VCC35</text>
<text x="112.3" y="111">LD0_V12</text>
<text x="179.6" y="111">USB_AVDD</text>
<text x="180.6" y="108.5">LDO2_V11</text>
<text x="195.3" y="109.8">25</text>
<text x="107.7" y="121.2">0</text>
<text x="112.3" y="122.5">EP</text>
<text x="139" y="138.7" transform="rotate(-90 139 138.7)">VDD33</text>
<text x="141.5" y="138.7" transform="rotate(-90 141.5 138.7)">LDO1_V11</text>
<text x="144.1" y="138.7" transform="rotate(-90 144.1 138.7)">X2+/12C_SDA</text>
<text x="146.6" y="138.7" transform="rotate(-90 146.6 138.7)">Y2+/12C_SCL</text>
<text x="149.1" y="138.7" transform="rotate(-90 149.1 138.7)">X-/CTP_INT/GINT[33]</text>
<text x="151.7" y="138.7" transform="rotate(-90 151.7 138.7)">P_SCS#</text>
<text x="154.2" y="138.7" transform="rotate(-90 154.2 138.7)">Y-/CTP_RST#/GINT34</text>
<text x="156.8" y="138.7" transform="rotate(-90 156.8 138.7)">RXD[1]</text>
<text x="159.3" y="138.7" transform="rotate(-90 159.3 138.7)">TXD[1]</text>
<text x="161.8" y="138.7" transform="rotate(-90 161.8 138.7)">VBAT</text>
<text x="164.4" y="138.7" transform="rotate(-90 164.4 138.7)">32K_XO</text>
<text x="166.9" y="138.7" transform="rotate(-90 166.9 138.7)">32K_XI</text>
<text x="337.5" y="141.5">14</text>
<text x="337.5" y="139">15</text>
<text x="137.7" y="144.6" transform="rotate(-90 137.7 144.6)">13</text>
<text x="140.3" y="144.6" transform="rotate(-90 140.3 144.6)">14</text>
<text x="142.8" y="144.6" transform="rotate(-90 142.8 144.6)">15</text>
<text x="145.3" y="144.6" transform="rotate(-90 145.3 144.6)">16</text>
<text x="147.9" y="144.6" transform="rotate(-90 147.9 144.6)">17</text>
<text x="150.4" y="144.6" transform="rotate(-90 150.4 144.6)">18</text>
<text x="153" y="144.6" transform="rotate(-90 153 144.6)">19</text>
<text x="155.5" y="144.6" transform="rotate(-90 155.5 144.6)">20</text>
<text x="158" y="144.6" transform="rotate(-90 158 144.6)">21</text>
<text x="160.6" y="144.6" transform="rotate(-90 160.6 144.6)">22</text>
<text x="163.1" y="144.6" transform="rotate(-90 163.1 144.6)">23</text>
<text x="165.7" y="144.6" transform="rotate(-90 165.7 144.6)">24</text>
<text x="319.5" y="146.6">VDD2.8V</text>
<text x="337.5" y="149.1">11</text>
<text x="337.5" y="146.6">12</text>
<text x="337.5" y="144.1">13</text>
<text x="192.3" y="154.7" transform="rotate(-90 192.3 154.7)">4</text>
<text x="197.4" y="154.7" transform="rotate(-90 197.4 154.7)">3</text>
<text x="337.5" y="151.7">10</text>
<text x="338.8" y="154.2">9</text>
<text x="318.8" y="161.8">TP_VCI</text>
<text x="338.8" y="161.8">6</text>
<text x="338.8" y="159.3">7</text>
<text x="338.8" y="156.8">8</text>
<text x="192.3" y="163.6" transform="rotate(-90 192.3 163.6)">1</text>
<text x="197.4" y="163.6" transform="rotate(-90 197.4 163.6)">2</text>
<text x="338.8" y="166.9">4</text>
<text x="338.8" y="164.4">5</text>
<text x="338.8" y="172">2</text>
<text x="338.8" y="169.5">3</text>
<text x="338.8" y="174.5">1</text>
<text x="285.5" y="197.4">1</text>
<text x="293.9" y="194.1" transform="rotate(-90 293.9 194.1)">18</text>
<text x="285.5" y="199.9">2</text>
<text x="285.5" y="202.5">3</text>
<text x="290.1" y="198.7">1</text>
<text x="290.1" y="201.2">2</text>
<text x="290.1" y="203.8">3</text>
<text x="295.2" y="199.9" transform="rotate(-90 295.2 199.9)">18</text>
<text x="285.5" y="205">4</text>
<text x="285.5" y="207.6">5</text>
<text x="290.1" y="206.3">4</text>
<text x="290.1" y="208.8">5</text>
<text x="285.5" y="210.1">6</text>
<text x="285.5" y="212.6">7</text>
<text x="285.5" y="215.2">8</text>
<text x="290.1" y="211.4">6</text>
<text x="290.1" y="213.9">7</text>
<text x="284.2" y="220.3">10</text>
<text x="285.5" y="217.7">9</text>
<text x="290.1" y="216.5">8</text>
<text x="290.1" y="219">9</text>
<text x="290.1" y="221.5">10</text>
<text x="284.2" y="222.8">11</text>
<text x="284.2" y="225.3">12</text>
<text x="284.2" y="227.9">13</text>
<text x="290.1" y="224.1">11</text>
<text x="290.1" y="226.6">12</text>
<text x="284.2" y="230.4">14</text>
<text x="284.2" y="233">15</text>
<text x="290.1" y="229.2">13</text>
<text x="290.1" y="231.7">14</text>
<text x="79.7" y="236.8">8</text>
<text x="84.3" y="238">VCC</text>
<text x="96.9" y="238">WP</text>
<text x="103.9" y="236.8">3</text>
<text x="284.2" y="235.5">16</text>
<text x="290.1" y="234.2">15</text>
<text x="290.1" y="236.8">16</text>
<text x="295.2" y="236.5" transform="rotate(-90 295.2 236.5)">17</text>
<text x="79.7" y="241.9">1</text>
<text x="79.7" y="244.4">6</text>
<text x="84.3" y="243.1">SPI_CE</text>
<text x="84.3" y="245.7">SPI_SCK</text>
<text x="293.9" y="242.3" transform="rotate(-90 293.9 242.3)">17</text>
<text x="79.7" y="246.9">5</text>
<text x="79.7" y="249.5">2</text>
<text x="84.3" y="248.2">SPI_SI</text>
<text x="84.3" y="250.7">SPI_SO</text>
<text x="79.7" y="252">7</text>
<text x="84.3" y="253.3">SPI_HOLDGND</text>
<text x="103.9" y="252">4</text>
</g>
<g font-size="1.2" fill="#a00000">
<text x="295.7" y="89.7">D</text>
<text x="289.1" y="93.8">G</text>
<text x="295.7" y="96">S</text>
</g>
</svg>
